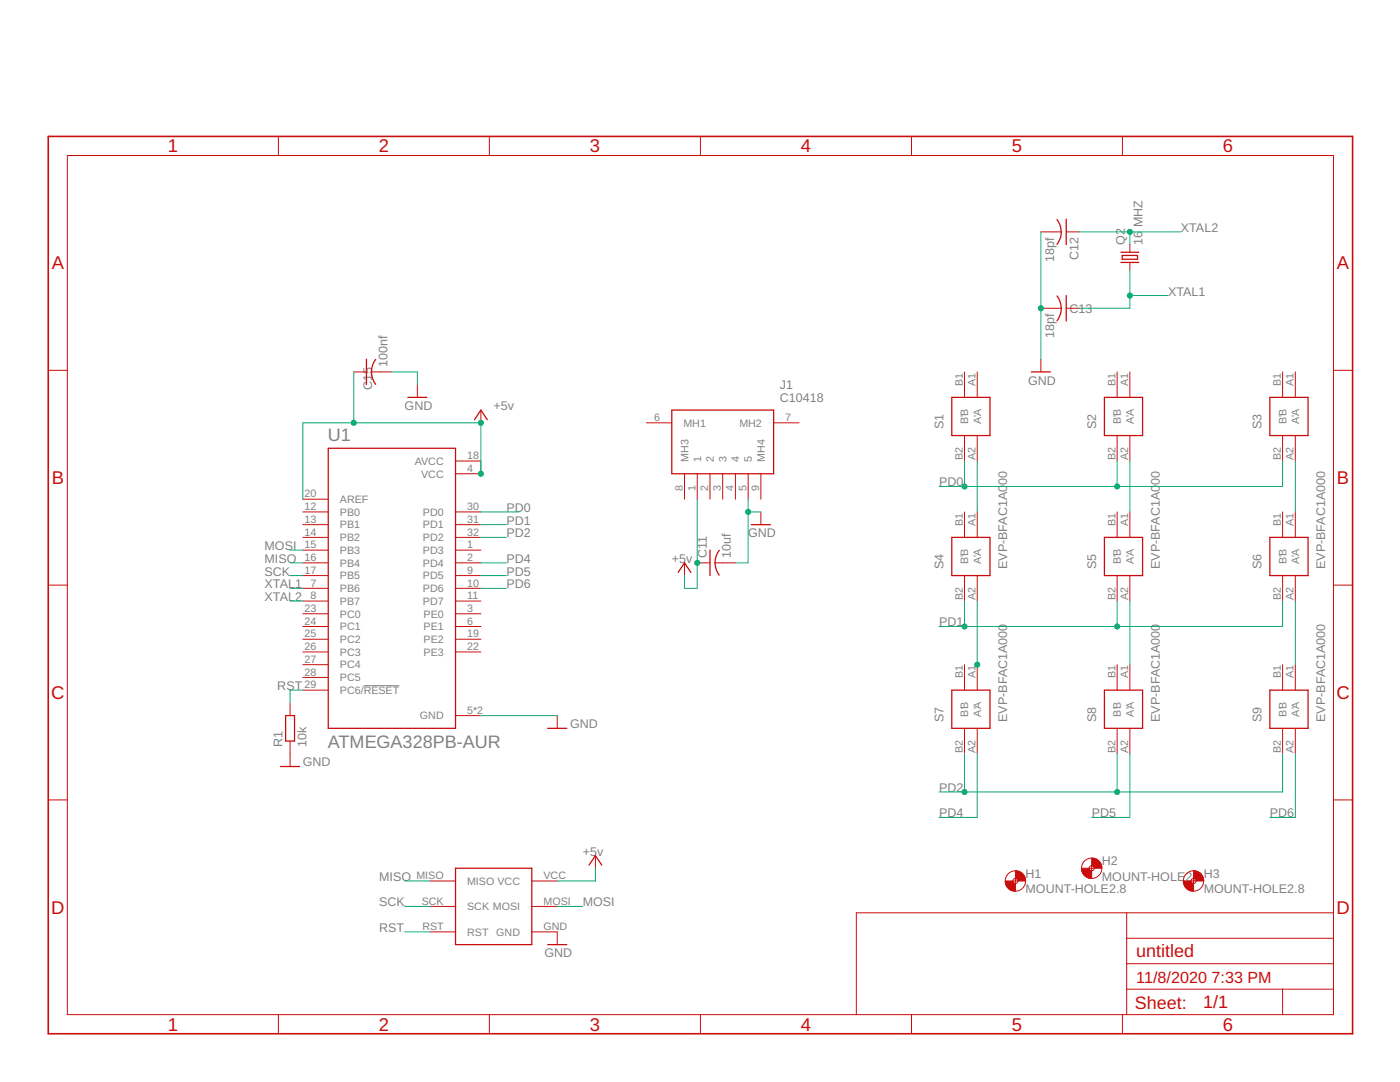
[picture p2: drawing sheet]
<svg xmlns="http://www.w3.org/2000/svg" width="279mm" height="216mm" viewBox="0 0 279 216" stroke-linecap="round" stroke-linejoin="round" font-family="sans-serif">
<path d="M72.6 136.8h7.1" fill="none" stroke="#808080" stroke-width=".2"/>
<g fill="none" stroke="#c90d0c" stroke-width=".25">
<path d="M210.9 43.8a4 4 0 0 1 0 5M210.9 59.1a4 4 0 0 1 0 4.9M212.8 43.7v5.1M212.8 59v5.1M223.7 50.3h3.6M223.7 52.4h3.6M224 51h3v.7h-3zM73.1 71.7v5.1M75 71.7a4.1 4.1 0 0 0 0 5M81.4 79.3h3.8M189.9 79.3h7.7v7.6h-7.7zM205.8 74.2h3.8"/>
<path d="M220.4 79.3h7.6v7.6h-7.6zM253.4 79.3h7.6v7.6h-7.6zM65.5 89.5h25.4v55.8h-25.4zM94.7 83.7l1.3-1.9 1.2 1.9M134.1 81.8h20.3v12.7h-20.3zM135.3 114.2l1.3-1.9 1.3 1.9M141.7 109.8v5.1M143.6 109.8a4 4 0 0 0-.1 5M149.9 104.7h3.9M189.9 107.2h7.7v7.7h-7.7zM220.4 107.2h7.6v7.7h-7.6zM253.4 107.2h7.6v7.7h-7.6z"/>
<path d="M189.9 137.7h7.7v7.6h-7.7zM220.4 137.7h7.6v7.6h-7.6zM253.4 137.7h7.6v7.6h-7.6zM56 153h3.8M57 142.8h1.8v5.1h-1.8zM109.3 145.3h3.8M90.9 173.2h15.2v15.3h-15.2zM117.6 172.6l1.2-1.9 1.3 1.9M109.3 188.5h3.8"/>
</g>
<g fill="none" stroke="#c90d0c" stroke-width=".2">
<path d="M13.4 31h252.7v171.5h-252.7zM55.6 27.2v3.8M97.7 27.2v3.8M139.8 27.2v3.8M181.9 27.2v3.8M224 27.2v3.8M207.7 46.3h4.1M212.8 46.3h2.5M225.5 48.8v1.5M225.5 52.4v1.5M9.6 73.9h3.8M70.6 74.2h2.5"/>
<path d="M74.1 74.2h4.1M83.3 76.8v2.5M192.5 74.2v5.1M195 74.2v5.1M207.7 71.7v2.5M207.7 61.5h4.1M212.8 61.5h2.5M222.9 74.2v5.1M225.5 74.2v5.1M256 74.2v5.1M258.5 74.2v5.1M266.1 73.9h3.8"/>
<path d="M60.4 99.6h5.1M90.9 94.5h5.1M90.9 92h5.1M96 81.8v2.6M129 84.4h5.1M136.6 94.5v5.1M139.1 94.5v5.1M141.7 94.5v5.1M144.2 94.5v5.1M146.8 94.5v5.1M149.3 94.5v5.1M151.8 94.5v5.1"/>
<path d="M154.4 84.4h5.1M192.5 86.9v5.1M195 86.9v5.1M222.9 86.9v5.1M225.5 86.9v5.1M256 86.9v5.1M258.5 86.9v5.1M9.6 116.8h3.8M60.4 102.2h5.1M60.4 104.7h5.1M60.4 107.2h5.1M60.4 109.8h5.1"/>
<path d="M60.4 112.3h5.1M60.4 114.9h5.1M60.4 117.4h5.1M60.4 119.9h5.1M90.9 102.2h5.1M90.9 104.7h5.1M90.9 107.2h5.1M90.9 109.8h5.1M90.9 112.3h5.1M90.9 114.9h5.1M90.9 117.4h5.1M90.9 119.9h5.1"/>
<path d="M136.6 112.3v2.6M139.1 112.3h2.6M142.7 112.3h4.1M151.8 102.2v2.5M192.5 102.2v5M192.5 114.9v5M195 102.2v5M195 114.9v5M222.9 102.2v5M222.9 114.9v5M225.5 102.2v5M225.5 114.9v5"/>
<path d="M256 102.2v5M256 114.9v5M258.5 102.2v5M258.5 114.9v5M266.1 116.8h3.8M60.4 122.5h5.1M60.4 125h5.1M60.4 127.6h5.1M60.4 130.1h5.1M60.4 132.6h5.1M60.4 135.2h5.1M60.4 137.7h5.1"/>
<path d="M90.9 122.5h5.1M90.9 125h5.1M90.9 127.6h5.1M90.9 130.1h5.1M192.5 132.6v5.1M195 132.6v5.1M222.9 132.6v5.1M225.5 132.6v5.1M256 132.6v5.1M258.5 132.6v5.1M9.6 159.6h3.8M57.9 140.3v2.5"/>
<path d="M57.9 147.9v5.1M90.9 142.8h5.1M111.2 142.8v2.5M192.5 145.3v5.1M195 145.3v5.1M222.9 145.3v5.1M225.5 145.3v5.1M256 145.3v5.1M258.5 145.3v5.1M266.1 159.6h3.8M85.8 175.8h5.1M106.1 175.8h5.1"/>
<path d="M118.8 170.7v2.5M202.1 175.8h1.1M202.6 175.3v1M217.4 173.2h1M217.9 172.7v1.1M237.7 175.8h1M238.2 175.3v1M85.8 180.9h5.1M85.8 185.9h5.1M106.1 180.9h5.1M106.1 185.9h5.1v2.6M224.9 197.4h41.2"/>
<path d="M224.9 182.1v20.4M224.9 192.3h41.2M224.9 187.2h41.2M256 197.4v5.1M266.1 182.1h-95.2v20.4M55.6 202.5v3.8M97.7 202.5v3.8M139.8 202.5v3.8M181.9 202.5v3.8M224 202.5v3.8"/>
<circle cx="202.6" cy="175.8" r="2.03"/>
<circle cx="202.6" cy="175.8" r=".51"/>
<circle cx="217.9" cy="173.2" r="2.03"/>
<circle cx="217.9" cy="173.2" r=".51"/>
<circle cx="238.2" cy="175.8" r="2.03"/>
<circle cx="238.2" cy="175.8" r=".51"/>
</g>
<g fill="#c90d0c" stroke="#c90d0c" stroke-width=".2">
<path d="M202.6 173.8a2.04 2.04 0 0 1 2.1 2h-1.5l-.1-.3-.5-.2z" fill-rule="evenodd"/>
<path d="M200.6 175.8h1.5l.2 .4 .3 .1v1.5a1.97 1.97 0 0 1-2-2z" fill-rule="evenodd"/>
<path d="M217.9 171.2a1.97 1.97 0 0 1 2 2h-1.5l-.1-.2-.4-.3z" fill-rule="evenodd"/>
<path d="M215.8 173.2h1.6l.2 .5 .3 .1v1.5a2 2 0 0 1-2.1-2.1z" fill-rule="evenodd"/>
<path d="M238.2 173.8a2.04 2.04 0 0 1 2 2h-1.5l-.1-.3-.4-.2z" fill-rule="evenodd"/>
<path d="M236.2 175.8h1.5l.2 .4 .3 .1v1.5a2 2 0 0 1-2-2z" fill-rule="evenodd"/>
</g>
<path d="M9.6 27.2h260.3v179.1h-260.3z" fill="none" stroke="#c90d0c" stroke-width=".32"/>
<g fill="none" stroke="#0dab76" stroke-width=".2">
<path d="M207.7 46.3v25.4M215.3 46.3h20.3M225.5 46.3v2.5M225.5 53.9v7.6h-10.2M225.5 59h7.6M70.6 74.2v10.2M78.2 74.2h5.1v2.6M96 94.5v-10.1h-35.6v15.2M139.1 99.6v17.8h-2.5v-2.5M149.3 99.6v12.7h-2.5M192.5 92v5.1M195 92v10.2"/>
<path d="M222.9 92v5.1M225.5 92v10.2M256 92v5.1h-68.6M258.5 92v10.2M57.9 112.3h2.5M57.9 119.9h2.5M57.9 114.9h2.5M57.9 117.4h2.5M57.9 109.8h2.5M96 112.3h5M96 102.2h7.6M96 104.7h5"/>
<path d="M96 107.2h5M96 114.9h5M96 117.4h5M149.3 102.2h2.5M192.5 119.9v5.1M195 119.9v12.7M222.9 119.9v5.1M225.5 119.9v12.7M256 119.9v5.1h-68.6M258.5 119.9v12.7M60.4 137.7h-2.5v2.6M96 142.8h15.2"/>
<path d="M192.5 150.4v7.6M195 150.4v12.7h-7.6M222.9 150.4v7.6M225.5 150.4v12.7h-7.6M256 150.4v7.6h-68.6M258.5 150.4v12.7h-5.1M80.8 175.8h5M118.8 173.2v2.6h-7.6M80.8 180.9h5M80.8 185.9h5M111.2 180.9h5.1"/>
</g>
<g fill="#0dab76" stroke="#0dab76" stroke-width=".2">
<circle cx="149.3" cy="102.2" r=".51"/>
<circle cx="207.7" cy="61.5" r=".51"/>
<circle cx="195" cy="132.6" r=".51"/>
<circle cx="225.5" cy="46.3" r=".51"/>
<circle cx="222.9" cy="97.1" r=".51"/>
<circle cx="192.5" cy="97.1" r=".51"/>
<circle cx="222.9" cy="125" r=".51"/>
<circle cx="192.5" cy="125" r=".51"/>
<circle cx="222.9" cy="158" r=".51"/>
<circle cx="192.5" cy="158" r=".51"/>
<circle cx="225.5" cy="59" r=".51"/>
<circle cx="139.1" cy="112.3" r=".51"/>
<circle cx="96" cy="94.5" r=".51"/>
<circle cx="96" cy="84.4" r=".51"/>
<circle cx="70.6" cy="84.4" r=".51"/>
</g>
<g font-size="3.7" fill="#c90d0c">
<text x="33.5" y="30.4">1</text>
<text x="75.6" y="30.4">2</text>
<text x="117.7" y="30.4">3</text>
<text x="159.8" y="30.4">4</text>
<text x="201.9" y="30.4">5</text>
<text x="244.1" y="30.4">6</text>
<text x="10.3" y="53.8">A</text>
<text x="266.8" y="53.8">A</text>
<text x="10.3" y="96.6">B</text>
<text x="266.8" y="96.6">B</text>
<text x="10.2" y="139.5">C</text>
<text x="266.7" y="139.5">C</text>
<text x="10.2" y="182.3">D</text>
<text x="266.7" y="182.3">D</text>
<text x="33.5" y="205.7">1</text>
<text x="75.6" y="205.7">2</text>
<text x="117.7" y="205.7">3</text>
<text x="159.8" y="205.7">4</text>
<text x="201.9" y="205.7">5</text>
<text x="244.1" y="205.7">6</text>
</g>
<g font-size="3.6" fill="#808080">
<text x="65.4" y="88">U1</text>
<text x="65.5" y="149.3">ATMEGA328PB-AUR</text>
</g>
<g font-size="3.6" fill="#c90d0c">
<text x="226.8" y="191">untitled</text>
<text x="226.5" y="201.3">Sheet:</text>
<text x="240.1" y="201.2">1/1</text>
</g>
<g font-size="3.2" fill="#c90d0c">
<text x="226.8" y="196.1">11/8/2020</text>
<text x="241.8" y="196.1">7:33 PM</text>
</g>
<g font-size="2.5" fill="#808080">
<text x="228" y="45.3" transform="rotate(-90 228 45.3)">MHZ</text>
<text x="235.7" y="46.3">XTAL2</text>
<text x="210.4" y="52.2" transform="rotate(-90 210.4 52.2)">18pf</text>
<text x="215.2" y="51.9" transform="rotate(-90 215.2 51.9)">C12</text>
<text x="224.5" y="48.8" transform="rotate(-90 224.5 48.8)">Q2</text>
<text x="228" y="48.8" transform="rotate(-90 228 48.8)">16</text>
<text x="233.1" y="59">XTAL1</text>
<text x="213.4" y="62.5">C13</text>
<text x="210.4" y="67.4" transform="rotate(-90 210.4 67.4)">18pf</text>
<text x="74.3" y="77.8" transform="rotate(-90 74.3 77.8)">C15</text>
<text x="77.3" y="73.2" transform="rotate(-90 77.3 73.2)">100nf</text>
<text x="155.7" y="77.6">J1</text>
<text x="205.2" y="76.8">GND</text>
<text x="80.7" y="81.8">GND</text>
<text x="98.5" y="81.8">+5v</text>
<text x="155.7" y="80.2">C10418</text>
<text x="188.3" y="85.6" transform="rotate(-90 188.3 85.6)">S1</text>
<text x="218.8" y="85.6" transform="rotate(-90 218.8 85.6)">S2</text>
<text x="251.8" y="85.6" transform="rotate(-90 251.8 85.6)">S3</text>
<text x="187.4" y="97.1">PD0</text>
<text x="201" y="96.7" transform="rotate(-90 201 96.7)">00</text>
<text x="231.5" y="96.7" transform="rotate(-90 231.5 96.7)">00</text>
<text x="101.1" y="102.1">PD0</text>
<text x="101.1" y="104.7">PD1</text>
<text x="101.1" y="107.2">PD2</text>
<text x="149.3" y="107.2">GND</text>
<text x="52.8" y="109.8">MOSI</text>
<text x="52.8" y="112.3">MISO</text>
<text x="101.1" y="112.3">PD4</text>
<text x="134.1" y="112.3">+5v</text>
<text x="141.1" y="111.3" transform="rotate(-90 141.1 111.3)">C11</text>
<text x="145.9" y="111.3" transform="rotate(-90 145.9 111.3)">10uf</text>
<text x="188.3" y="113.6" transform="rotate(-90 188.3 113.6)">S4</text>
<text x="201" y="113.6" transform="rotate(-90 201 113.6)">EVP-BFAC1A0</text>
<text x="218.8" y="113.6" transform="rotate(-90 218.8 113.6)">S5</text>
<text x="231.5" y="113.6" transform="rotate(-90 231.5 113.6)">EVP-BFAC1A0</text>
<text x="251.8" y="113.6" transform="rotate(-90 251.8 113.6)">S6</text>
<text x="264.5" y="113.6" transform="rotate(-90 264.5 113.6)">EVP-BFAC1A000</text>
<text x="52.8" y="119.9">XTAL2</text>
<text x="52.8" y="114.8">SCK</text>
<text x="52.8" y="117.4">XTAL1</text>
<text x="101.1" y="114.8">PD5</text>
<text x="101.1" y="117.4">PD6</text>
<text x="187.4" y="125">PD1</text>
<text x="55.3" y="137.7">RST</text>
<text x="56.4" y="149.1" transform="rotate(-90 56.4 149.1)">R1</text>
<text x="61.2" y="149.1" transform="rotate(-90 61.2 149.1)">10k</text>
<text x="113.8" y="145.3">GND</text>
<text x="188.3" y="144.1" transform="rotate(-90 188.3 144.1)">S7</text>
<text x="201" y="144.1" transform="rotate(-90 201 144.1)">EVP-BFAC1A000</text>
<text x="218.8" y="144.1" transform="rotate(-90 218.8 144.1)">S8</text>
<text x="231.5" y="144.1" transform="rotate(-90 231.5 144.1)">EVP-BFAC1A000</text>
<text x="251.8" y="144.1" transform="rotate(-90 251.8 144.1)">S9</text>
<text x="264.5" y="144.1" transform="rotate(-90 264.5 144.1)">EVP-BFAC1A000</text>
<text x="60.4" y="152.9">GND</text>
<text x="187.4" y="158">PD2</text>
<text x="187.4" y="163.1">PD4</text>
<text x="217.9" y="163.1">PD5</text>
<text x="253.4" y="163.1">PD6</text>
<text x="116.3" y="170.7">+5v</text>
<text x="219.9" y="172.7">H2</text>
<text x="75.7" y="175.8">MISO</text>
<text x="204.7" y="178.3">MOUNT-HOLE2.8</text>
<text x="204.7" y="175.2">H1</text>
<text x="219.9" y="175.7">MOUNT-HOLE2.8H3</text>
<text x="240.2" y="178.3">MOUNT-HOLE2.8</text>
<text x="75.7" y="180.9">SCK</text>
<text x="75.7" y="186">RST</text>
<text x="116.3" y="180.9">MOSI</text>
<text x="108.7" y="191">GND</text>
</g>
<g font-size="2.1" fill="#808080">
<text x="192.1" y="77" transform="rotate(-90 192.1 77)">B1</text>
<text x="194.7" y="77" transform="rotate(-90 194.7 77)">A1</text>
<text x="222.6" y="77" transform="rotate(-90 222.6 77)">B1</text>
<text x="225.1" y="77" transform="rotate(-90 225.1 77)">A1</text>
<text x="255.6" y="77" transform="rotate(-90 255.6 77)">B1</text>
<text x="258.2" y="77" transform="rotate(-90 258.2 77)">A1</text>
<text x="130.6" y="84">6</text>
<text x="136.4" y="85.1">MH1</text>
<text x="147.6" y="85.1">MH2</text>
<text x="156.7" y="84">7</text>
<text x="193.2" y="84.6" transform="rotate(-90 193.2 84.6)">B'B</text>
<text x="195.8" y="84.6" transform="rotate(-90 195.8 84.6)">A'A</text>
<text x="223.7" y="84.6" transform="rotate(-90 223.7 84.6)">B'B</text>
<text x="226.3" y="84.6" transform="rotate(-90 226.3 84.6)">A'A</text>
<text x="256.7" y="84.6" transform="rotate(-90 256.7 84.6)">B'B</text>
<text x="259.3" y="84.6" transform="rotate(-90 259.3 84.6)">A'A</text>
<text x="82.8" y="92.8">AVCC</text>
<text x="84.1" y="95.3">VCC</text>
<text x="93.2" y="94.2">4</text>
<text x="93.2" y="91.6">18</text>
<text x="137.4" y="92.2" transform="rotate(-90 137.4 92.2)">MH3</text>
<text x="139.9" y="92.2" transform="rotate(-90 139.9 92.2)">1</text>
<text x="142.5" y="92.2" transform="rotate(-90 142.5 92.2)">2</text>
<text x="145" y="92.2" transform="rotate(-90 145 92.2)">3</text>
<text x="147.5" y="92.2" transform="rotate(-90 147.5 92.2)">4</text>
<text x="150.1" y="92.2" transform="rotate(-90 150.1 92.2)">5</text>
<text x="152.6" y="92.2" transform="rotate(-90 152.6 92.2)">MH4</text>
<text x="192.1" y="91.9" transform="rotate(-90 192.1 91.9)">B2</text>
<text x="194.7" y="91.9" transform="rotate(-90 194.7 91.9)">A2</text>
<text x="222.6" y="91.9" transform="rotate(-90 222.6 91.9)">B2</text>
<text x="225.1" y="91.9" transform="rotate(-90 225.1 91.9)">A2</text>
<text x="255.6" y="91.9" transform="rotate(-90 255.6 91.9)">B2</text>
<text x="258.2" y="91.9" transform="rotate(-90 258.2 91.9)">A2</text>
<text x="60.8" y="101.8">12</text>
<text x="60.8" y="99.3">20</text>
<text x="67.8" y="100.4">AREF</text>
<text x="93.2" y="101.8">30</text>
<text x="136.3" y="98.1" transform="rotate(-90 136.3 98.1)">8</text>
<text x="138.8" y="98.1" transform="rotate(-90 138.8 98.1)">1</text>
<text x="141.3" y="98.1" transform="rotate(-90 141.3 98.1)">2</text>
<text x="143.9" y="98.1" transform="rotate(-90 143.9 98.1)">3</text>
<text x="146.4" y="98.1" transform="rotate(-90 146.4 98.1)">4</text>
<text x="149" y="98.1" transform="rotate(-90 149 98.1)">5</text>
<text x="151.5" y="98.1" transform="rotate(-90 151.5 98.1)">9</text>
<text x="60.8" y="104.3">13</text>
<text x="60.8" y="106.9">14</text>
<text x="67.8" y="102.9">PB0</text>
<text x="67.8" y="105.4">PB1</text>
<text x="67.8" y="108">PB2</text>
<text x="84.4" y="102.9">PD0</text>
<text x="84.4" y="105.5">PD1</text>
<text x="84.4" y="108">PD2</text>
<text x="93.2" y="104.3">31</text>
<text x="93.2" y="106.9">32</text>
<text x="192.1" y="104.9" transform="rotate(-90 192.1 104.9)">B1</text>
<text x="194.7" y="104.9" transform="rotate(-90 194.7 104.9)">A1</text>
<text x="222.6" y="104.9" transform="rotate(-90 222.6 104.9)">B1</text>
<text x="225.1" y="104.9" transform="rotate(-90 225.1 104.9)">A1</text>
<text x="255.6" y="104.9" transform="rotate(-90 255.6 104.9)">B1</text>
<text x="258.2" y="104.9" transform="rotate(-90 258.2 104.9)">A1</text>
<text x="60.8" y="109.4">15</text>
<text x="60.8" y="112">16</text>
<text x="67.8" y="110.5">PB3</text>
<text x="67.8" y="113.1">PB4</text>
<text x="84.4" y="110.5">PD3</text>
<text x="84.4" y="113.1">PD4</text>
<text x="93.2" y="109.4">1</text>
<text x="93.2" y="112">2</text>
<text x="193.2" y="112.5" transform="rotate(-90 193.2 112.5)">B'B</text>
<text x="195.8" y="112.5" transform="rotate(-90 195.8 112.5)">A'A</text>
<text x="223.7" y="112.5" transform="rotate(-90 223.7 112.5)">B'B</text>
<text x="226.3" y="112.5" transform="rotate(-90 226.3 112.5)">A'A</text>
<text x="256.7" y="112.5" transform="rotate(-90 256.7 112.5)">B'B</text>
<text x="259.3" y="112.5" transform="rotate(-90 259.3 112.5)">A'A</text>
<text x="60.8" y="114.5">17</text>
<text x="62" y="117">7</text>
<text x="62" y="119.6">8</text>
<text x="67.8" y="115.6">PB5</text>
<text x="67.8" y="118.1">PB6</text>
<text x="84.4" y="115.6">PD5</text>
<text x="84.4" y="118.1">PD6</text>
<text x="93.2" y="114.5">9</text>
<text x="93.2" y="117">10</text>
<text x="93.2" y="119.6">11</text>
<text x="192.1" y="119.8" transform="rotate(-90 192.1 119.8)">B2</text>
<text x="194.7" y="119.8" transform="rotate(-90 194.7 119.8)">A2</text>
<text x="222.6" y="119.8" transform="rotate(-90 222.6 119.8)">B2</text>
<text x="225.1" y="119.8" transform="rotate(-90 225.1 119.8)">A2</text>
<text x="255.6" y="119.8" transform="rotate(-90 255.6 119.8)">B2</text>
<text x="258.2" y="119.8" transform="rotate(-90 258.2 119.8)">A2</text>
<text x="60.8" y="122.1">23</text>
<text x="60.8" y="124.6">24</text>
<text x="67.8" y="120.7">PB7</text>
<text x="67.8" y="123.2">PC0</text>
<text x="67.8" y="125.8">PC1</text>
<text x="84.4" y="120.7">PD7</text>
<text x="84.5" y="123.2">PE0</text>
<text x="84.5" y="125.8">PE1</text>
<text x="93.2" y="122.1">3</text>
<text x="93.2" y="124.6">6</text>
<text x="60.8" y="127.2">25</text>
<text x="60.8" y="129.7">26</text>
<text x="67.8" y="128.3">PC2</text>
<text x="67.8" y="130.8">PC3</text>
<text x="84.5" y="128.3">PE2</text>
<text x="84.5" y="130.8">PE3</text>
<text x="93.2" y="127.2">19</text>
<text x="93.2" y="129.7">22</text>
<text x="60.8" y="132.3">27</text>
<text x="60.8" y="134.8">28</text>
<text x="60.8" y="137.3">29</text>
<text x="67.8" y="133.4">PC4</text>
<text x="67.8" y="135.9">PC5</text>
<text x="192.1" y="135.4" transform="rotate(-90 192.1 135.4)">B1</text>
<text x="194.7" y="135.4" transform="rotate(-90 194.7 135.4)">A1</text>
<text x="222.6" y="135.4" transform="rotate(-90 222.6 135.4)">B1</text>
<text x="225.1" y="135.4" transform="rotate(-90 225.1 135.4)">A1</text>
<text x="255.6" y="135.4" transform="rotate(-90 255.6 135.4)">B1</text>
<text x="258.2" y="135.4" transform="rotate(-90 258.2 135.4)">A1</text>
<text x="67.8" y="138.5">PC6/RESET</text>
<text x="83.8" y="143.5">GND</text>
<text x="93.2" y="142.4">5*2</text>
<text x="193.2" y="143" transform="rotate(-90 193.2 143)">B'B</text>
<text x="195.8" y="143" transform="rotate(-90 195.8 143)">A'A</text>
<text x="223.7" y="143" transform="rotate(-90 223.7 143)">B'B</text>
<text x="226.3" y="143" transform="rotate(-90 226.3 143)">A'A</text>
<text x="256.7" y="143" transform="rotate(-90 256.7 143)">B'B</text>
<text x="259.3" y="143" transform="rotate(-90 259.3 143)">A'A</text>
<text x="192.1" y="150.3" transform="rotate(-90 192.1 150.3)">B2</text>
<text x="194.7" y="150.3" transform="rotate(-90 194.7 150.3)">A2</text>
<text x="222.6" y="150.3" transform="rotate(-90 222.6 150.3)">B2</text>
<text x="225.1" y="150.3" transform="rotate(-90 225.1 150.3)">A2</text>
<text x="255.6" y="150.3" transform="rotate(-90 255.6 150.3)">B2</text>
<text x="258.2" y="150.3" transform="rotate(-90 258.2 150.3)">A2</text>
<text x="83.1" y="175.4">MISO</text>
<text x="93.2" y="176.6">MISO VCC</text>
<text x="108.5" y="175.4">VCC</text>
<text x="84.2" y="180.5">SCK</text>
<text x="84.3" y="185.6">RST</text>
<text x="93.2" y="181.6">SCK MOSI</text>
<text x="108.5" y="185.6">GND</text>
<text x="108.5" y="180.5">MOSI</text>
<text x="93.2" y="186.7">RST</text>
<text x="99" y="186.7">GND</text>
</g>
</svg>
